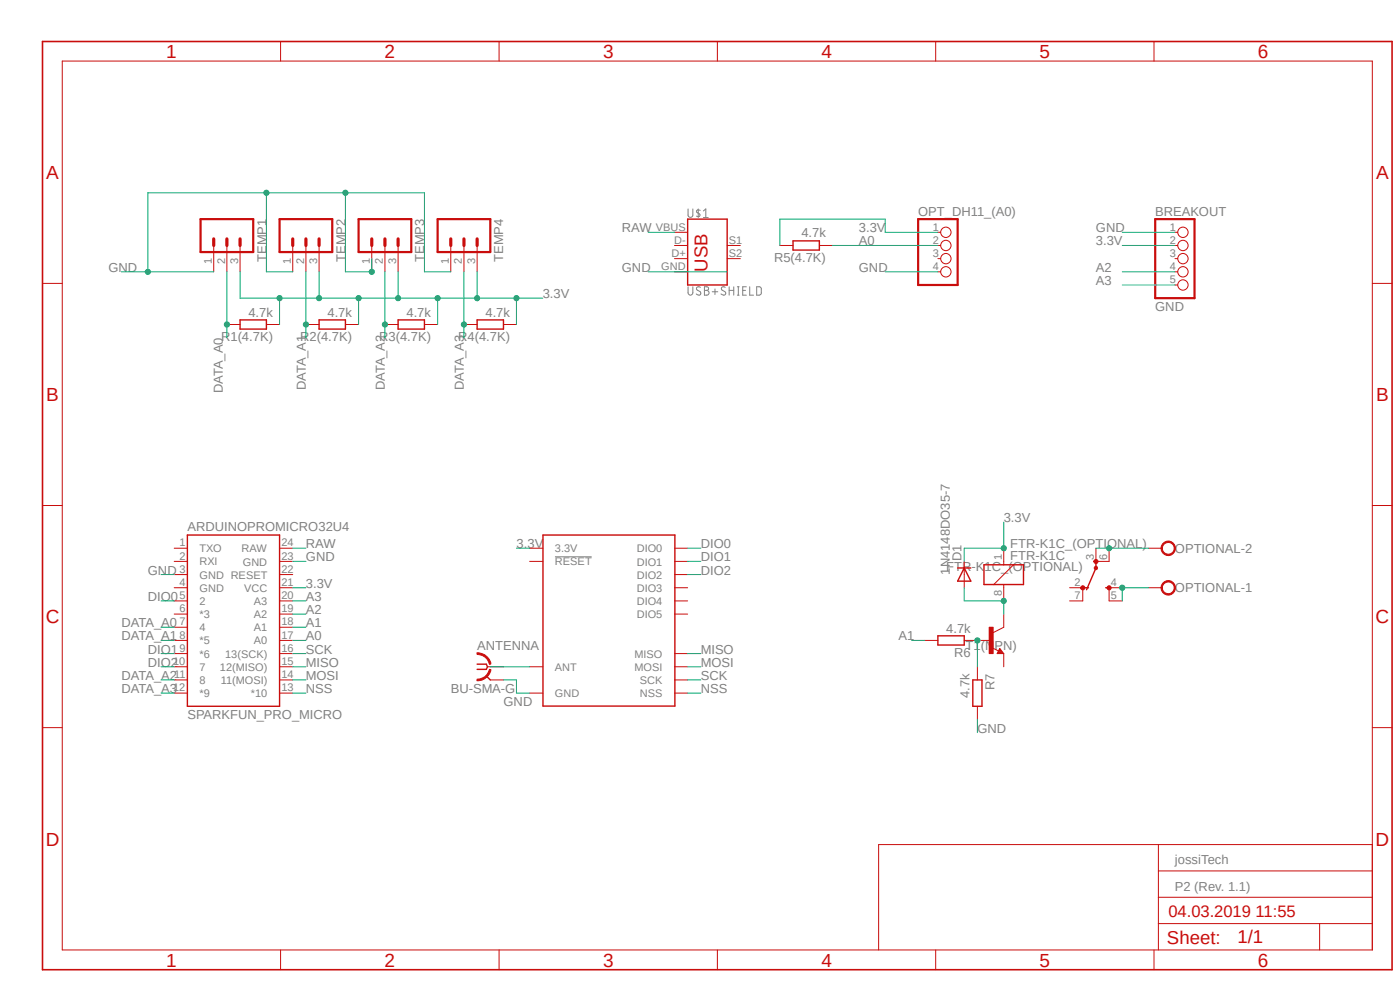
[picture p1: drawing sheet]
<svg xmlns="http://www.w3.org/2000/svg" width="297mm" height="210mm" viewBox="0 0 297 210" stroke-linecap="round" stroke-linejoin="round" font-family="sans-serif">
<path d="M8.4 8.4l287.3 197.9M295.7 8.4l-287.3 197.9" fill="none" stroke="#fff" stroke-width=".21"/>
<g fill="none" stroke="#808080" stroke-width=".21">
<path d="M146 44.3v1.3a.51 .51 0 0 0 .5 .5 .51 .51 0 0 0 .5-.5v-1.3M148.1 44.3v1.8M148.5 44.6h-.7v.4l.7 .5v.2l-.2 .2-.6-.1M149.2 44.7l.5-.4v1.8M149.2 46.1h1M146 60.8v1.3a.51 .51 0 0 0 .5 .5 .51 .51 0 0 0 .5-.5v-1.3M148.6 61l-.2-.2a.45 .45 0 0 0-.5 .1 .45 .45 0 0 0-.1 .5l.7 .4a.42 .42 0 0 1 .2 .5 .42 .42 0 0 1-.4 .3l-.6-.2M149.4 60.8h.5a.38 .38 0 0 1 .4 .4 .38 .38 0 0 1-.4 .4 .51 .51 0 0 1 .5 .5 .51 .51 0 0 1-.5 .5h-.5zM149.4 61.6h.5M151.1 61.9h1.2M151.7 61.3v1.2M153.8 61l-.2-.2a.42 .42 0 0 0-.5 .2 .42 .42 0 0 0 .1 .6l.6 .2a.41 .41 0 0 1 .2 .5 .41 .41 0 0 1-.5 .3l-.5-.2"/>
<path d="M154.7 61.6h1M154.7 60.8v1.8M155.7 60.8v1.8M156.4 62.6h.4M156.4 60.8h.4M156.6 60.8v1.8M157.6 61.6h.6M158.3 60.8h-.7v1.8h.7M159 60.8v1.8h.9M160.5 60.8h.7l.3 .3v1.2l-.3 .3h-.7zM117.7 118.1h7.8"/>
</g>
<path d="M84.5 67.9h5.5v1.9h-5.5zM39.8 113.5h19.5v36.3h-19.5zM115.2 113.5h28v36.3h-28zM101.2 140.9h2l.2 .5-.2 .6h-2M103.2 143.4l.8 .8" fill="none" stroke="#c90d0c" stroke-width=".3"/>
<g fill="none" stroke="#c90d0c" stroke-width=".21">
<path d="M13.2 13h277.9v188.5h-277.9zM59.5 8.8v4.2M105.9 8.8v4.2M152.2 8.8v4.2M198.5 8.8v4.2M244.8 8.8v4.2M45.3 52.1v5.6M48.1 52.1v5.6M50.9 52.1v5.6M62.1 52.1v5.6M64.9 52.1v5.6M67.7 52.1v5.6"/>
<path d="M78.9 52.1v5.6M81.7 52.1v5.6M84.5 52.1v5.6M95.6 52.1v5.6M98.4 52.1v5.6M101.2 52.1v5.6M9 60.1h4.2M81.7 68.8h2.8M90 68.8h2.8M291.1 60.1h4.2M9 107.2h4.2M37 119.1h2.8"/>
<path d="M37 116.3h2.8M59.3 119.1h2.8M59.3 116.3h2.8M112.4 119.1h2.7M112.4 116.3h2.7M143.1 119.1h2.8M143.1 116.3h2.8M291.1 107.2h4.2M37 127.5h2.8M37 130.3h2.8M37 133.1h2.8M37 135.8h2.8"/>
<path d="M37 138.6h2.8M37 124.7h2.8M37 121.9h2.8M59.3 127.5h2.8M59.3 130.3h2.8M59.3 133.1h2.8M59.3 135.8h2.8M59.3 138.6h2.8M59.3 124.7h2.8M59.3 121.9h2.8M143.1 127.5h2.8M143.1 130.3h2.8"/>
<path d="M143.1 138.6h2.8M143.1 124.7h2.8M143.1 121.9h2.8M9 154.3h4.2M37 141.4h2.8M37 144.2h2.8M37 147h2.8M59.3 141.4h2.8M59.3 144.2h2.8M59.3 147h2.8M103.4 141.4h.6M112.4 141.4h2.7"/>
<path d="M112.4 147h2.7M143.1 141.4h2.8M143.1 144.2h2.8M143.1 147h2.8M291.1 154.3h4.2M245.7 179.2v22.3M291.1 179.2h-104.7v22.3M245.7 195.9h45.4M245.7 190.3h45.4M245.7 184.7h45.4M280 195.9v5.6M59.5 201.5v4.2"/>
<path d="M105.9 201.5v4.2M152.2 201.5v4.2M198.5 201.5v4.2M244.8 201.5v4.2"/>
</g>
<path d="M42.5 46.5h11.2v7h-11.2zM59.3 46.5h11.2v7h-11.2zM76.1 46.5h11.1v7h-11.1zM92.8 46.5h11.2v7h-11.2z" fill="none" stroke="#c90d0c" stroke-width=".47"/>
<path d="M45.3 50.7v1.4M48.1 50.7v1.4M50.9 50.7v1.4M62.1 50.7v1.4M64.9 50.7v1.4M67.7 50.7v1.4M78.9 50.7v1.4M81.7 50.7v1.4M84.5 50.7v1.4M95.6 50.7v1.4M98.4 50.7v1.4M101.2 50.7v1.4" fill="none" stroke="#c90d0c" stroke-width=".68"/>
<path d="M9 8.8h286.3v196.9h-286.3z" fill="none" stroke="#c90d0c" stroke-width=".34"/>
<path d="M101.2 138.5a2.86 2.86 0 0 1 2.9 2.3l-.3 .1a2.66 2.66 0 0 0-2.6-2.1z" fill-rule="evenodd" fill="#c90d0c"/>
<path d="M101.2 138.5a2.86 2.86 0 0 1 2.9 2.3l-.3 .1a2.66 2.66 0 0 0-2.6-2.1z" fill="none" stroke="#c90d0c" stroke-width=".21"/>
<path d="M101.2 144.1a2.57 2.57 0 0 0 2.6-2.1h.3a2.81 2.81 0 0 1-2.9 2.4z" fill-rule="evenodd" fill="#c90d0c"/>
<g fill="none" stroke="#c90d0c" stroke-width=".21">
<path d="M143.1 54.9h2.8M143.1 52.1h2.8M143.1 49.3h2.8M143.1 57.7h2.8M154.3 54.9h2.8M154.3 52.1h2.8M165.4 52.1h2.8M173.8 52.1h2.8M199 54.9h.6M199 52.1h.6M199 49.3h.6M199 57.7h.6"/>
<path d="M249.3 54.9h.6M249.3 52.1h.6M249.3 49.3h.6M249.3 57.7h.6M48.1 68.8h2.8M56.5 68.8h2.8M64.9 68.8h2.8M73.3 68.8h2.8M98.4 68.8h2.8M106.8 68.8h2.8M249.3 60.5h.6M232.5 119.1h2.8"/>
<path d="M229.7 124.7v2.8M235.3 124.7v2.8M101.2 144.1a2.57 2.57 0 0 0 2.6-2.1h.3a2.81 2.81 0 0 1-2.9 2.4zM104 141.4h2.8M104 144.2h2.8"/>
<circle cx="200.7" cy="52.1" r="1.1"/>
<circle cx="200.7" cy="49.3" r="1.1"/>
<circle cx="200.7" cy="57.7" r="1.1"/>
<circle cx="200.7" cy="54.9" r="1.1"/>
<circle cx="251" cy="49.3" r="1.1"/>
<circle cx="251" cy="57.7" r="1.1"/>
<circle cx="251" cy="52.1" r="1.1"/>
<circle cx="251" cy="54.9" r="1.1"/>
<circle cx="251" cy="60.5" r="1.1"/>
</g>
<path d="M145.9 46.5h8.4v14h-8.4zM168.2 51.1h5.6v1.9h-5.6zM50.9 67.9h5.6v1.9h-5.6zM67.7 67.9h5.6v1.9h-5.6zM101.2 67.9h5.6v1.9h-5.6zM232.5 119.1v1.4l-2 4.6M229.8 124.7h1.1M234.6 124.7h.8" fill="none" stroke="#c90d0c" stroke-width=".3"/>
<path d="M194.8 46.5h8.4v14h-8.4zM245.1 46.5h8.3v16.7h-8.3z" fill="none" stroke="#c90d0c" stroke-width=".47"/>
<circle cx="232.5" cy="120.5" r=".36" fill="#c90d0c"/>
<circle cx="232.5" cy="120.5" r=".36" fill="none" stroke="#c90d0c" stroke-width=".21"/>
<path d="M234.9 124.4l.3-.2 .3 .1 .2 .2v.3l-.2 .3h-.3l-.3-.1-.1-.3 .6-.1-.1 .2-.5-.1z" fill-rule="evenodd" fill="#c90d0c"/>
<path d="M234.9 124.4l.3-.2 .3 .1 .2 .2v.3l-.2 .3h-.3l-.3-.1-.1-.3 .6-.1-.1 .2-.5-.1z" fill="none" stroke="#c90d0c" stroke-width=".21"/>
<path d="M232.2 118.8l.2-.1h.3l.2 .3v.3l-.2 .2h-.3l-.2-.1-.2-.3h.6l-.1 .1-.5-.1z" fill-rule="evenodd" fill="#c90d0c"/>
<path d="M232.2 118.8l.2-.1h.3l.2 .3v.3l-.2 .2h-.3l-.2-.1-.2-.3h.6l-.1 .1-.5-.1z" fill="none" stroke="#c90d0c" stroke-width=".21"/>
<path d="M229.4 124.4l.2-.2 .3 .1 .2 .2v.3l-.2 .3h-.3l-.2-.1-.2-.3 .6-.1-.1 .2-.5-.1z" fill-rule="evenodd" fill="#c90d0c"/>
<g fill="none" stroke="#c90d0c" stroke-width=".21">
<path d="M212.9 116.3v3.5M215 119.8l-4.2 4.2M232.5 116.3v2.8M235.3 116.3v2.8M210.5 137.4l1.3 .7M212.1 137.5l.8 1.1h-1.4zM212.9 124v3.5M212.9 133.1l-2.2 1.1M226.9 124.7h2.8M226.9 127.5h2.8M229.4 124.4l.2-.2 .3 .1 .2 .2v.3l-.2 .3h-.3l-.2-.1-.2-.3 .6-.1-.1 .2-.5-.1zM235.3 124.7h2.8"/>
<path d="M235.3 127.5h2.8"/>
</g>
<path d="M208.7 119.8h8.4v4.2h-8.4zM212.1 138.1l.1 .3h-.4l.3-.6 .5 .7h-.8" fill="none" stroke="#c90d0c" stroke-width=".3"/>
<path d="M209.8 133.1h.9v5.5h-.9z" fill-rule="evenodd" fill="#c90d0c"/>
<path d="M204.6 119.1v5.6M196.2 135.8h2.8M204.6 135.8h5.5M209.8 133.1h.9v5.5h-.9zM212.9 130.3v2.8M212.9 138.6v2.8M207.3 141.4v2.8M207.3 149.8v2.8" fill="none" stroke="#c90d0c" stroke-width=".21"/>
<path d="M199 134.9h5.6v1.9h-5.6zM203.2 120.5h2.8M204.6 120.5l1.4 2.8h-2.8zM206.4 144.2h1.9v5.6h-1.9z" fill="none" stroke="#c90d0c" stroke-width=".3"/>
<path d="M246.6 123.7a1.53 1.53 0 0 1 2.5 .2 1.53 1.53 0 0 1-.8 2.3 1.53 1.53 0 0 1-2-1.5h.3a1.27 1.27 0 0 1 1.8-1.1 1.27 1.27 0 0 1 .3 2.1 1.27 1.27 0 0 1-2.1-.6v-.4h-.3z" fill-rule="evenodd" fill="#c90d0c"/>
<path d="M243.7 124.7h2.8M246.6 123.7a1.53 1.53 0 0 1 2.5 .2 1.53 1.53 0 0 1-.8 2.3 1.53 1.53 0 0 1-2-1.5h.3a1.27 1.27 0 0 1 1.8-1.1 1.27 1.27 0 0 1 .3 2.1 1.27 1.27 0 0 1-2.1-.6v-.4h-.3z" fill="none" stroke="#c90d0c" stroke-width=".21"/>
<path d="M246.6 115.4a1.53 1.53 0 0 1 2.5 .1 1.53 1.53 0 0 1-.8 2.3 1.53 1.53 0 0 1-2-1.5h.3a1.26 1.26 0 0 1 1.8-1 1.26 1.26 0 0 1 .2 2.1 1.26 1.26 0 0 1-2-.7v-.4h-.3z" fill-rule="evenodd" fill="#c90d0c"/>
<path d="M243.7 116.3h2.8M246.6 115.4a1.53 1.53 0 0 1 2.5 .1 1.53 1.53 0 0 1-.8 2.3 1.53 1.53 0 0 1-2-1.5h.3a1.26 1.26 0 0 1 1.8-1 1.26 1.26 0 0 1 .2 2.1 1.26 1.26 0 0 1-2-.7v-.4h-.3z" fill="none" stroke="#c90d0c" stroke-width=".21"/>
<path d="M50.9 57.7v5.5h25.2M67.7 57.7v5.5M109.6 116.3h2.8M62.1 124.7h2.8M145.9 138.6h2.8M62.1 141.4h2.8M62.1 144.2h2.8M145.9 141.4h2.8" fill="none" stroke="#0dab76" stroke-width=".21"/>
<circle cx="67.7" cy="63.2" r=".55" fill="#0dab76"/>
<g fill="none" stroke="#0dab76" stroke-width=".21">
<path d="M84.5 57.7v5.5M76.1 63.2h16.7"/>
<circle cx="67.7" cy="63.2" r=".55"/>
</g>
<circle cx="84.5" cy="63.2" r=".55" fill="#0dab76"/>
<g fill="none" stroke="#0dab76" stroke-width=".21">
<path d="M101.2 57.7v5.5M92.8 63.2h16.8"/>
<circle cx="84.5" cy="63.2" r=".55"/>
</g>
<circle cx="101.2" cy="63.2" r=".55" fill="#0dab76"/>
<g fill="none" stroke="#0dab76" stroke-width=".21">
<path d="M92.8 63.2v5.6M109.6 63.2h5.5"/>
<circle cx="101.2" cy="63.2" r=".55"/>
</g>
<circle cx="92.8" cy="63.2" r=".55" fill="#0dab76"/>
<g fill="none" stroke="#0dab76" stroke-width=".21">
<path d="M59.3 63.2v5.6"/>
<circle cx="92.8" cy="63.2" r=".55"/>
</g>
<circle cx="59.3" cy="63.2" r=".55" fill="#0dab76"/>
<g fill="none" stroke="#0dab76" stroke-width=".21">
<path d="M76.1 63.2v5.6"/>
<circle cx="59.3" cy="63.2" r=".55"/>
</g>
<circle cx="76.1" cy="63.2" r=".55" fill="#0dab76"/>
<g fill="none" stroke="#0dab76" stroke-width=".21">
<path d="M109.6 63.2v5.6"/>
<circle cx="76.1" cy="63.2" r=".55"/>
</g>
<circle cx="109.6" cy="63.2" r=".55" fill="#0dab76"/>
<g fill="none" stroke="#0dab76" stroke-width=".21">
<path d="M199 49.3h-11.2v-2.8h-22.4v5.6M238.1 52.1h11.2M212.9 110.7v5.6h-8.3v2.8"/>
<circle cx="109.6" cy="63.2" r=".55"/>
</g>
<circle cx="212.9" cy="116.3" r=".55" fill="#0dab76"/>
<g fill="none" stroke="#0dab76" stroke-width=".21">
<path d="M78.9 54.9v2.8h-5.6M62.1 119.1h2.8M34.2 121.9h2.8M106.8 144.2h2.8v2.8h2.8"/>
<circle cx="212.9" cy="116.3" r=".55"/>
</g>
<circle cx="78.9" cy="57.7" r=".55" fill="#0dab76"/>
<g fill="none" stroke="#0dab76" stroke-width=".21">
<path d="M45.3 57.7h-13.9v-16.8h58.6v16.8h5.6M56.5 40.9v16.8h5.6"/>
<circle cx="78.9" cy="57.7" r=".55"/>
</g>
<circle cx="56.5" cy="40.9" r=".55" fill="#0dab76"/>
<g fill="none" stroke="#0dab76" stroke-width=".21">
<path d="M73.3 40.9v16.8"/>
<circle cx="56.5" cy="40.9" r=".55"/>
</g>
<circle cx="73.3" cy="40.9" r=".55" fill="#0dab76"/>
<g fill="none" stroke="#0dab76" stroke-width=".21">
<path d="M25.8 57.7h5.6"/>
<circle cx="73.3" cy="40.9" r=".55"/>
</g>
<circle cx="31.4" cy="57.7" r=".55" fill="#0dab76"/>
<g fill="none" stroke="#0dab76" stroke-width=".21">
<path d="M81.7 57.7v13.9M137.5 57.7h16.8M187.8 57.7h11.2M238.1 49.3h11.2M207.3 152.6v2.8"/>
<circle cx="31.4" cy="57.7" r=".55"/>
</g>
<circle cx="81.7" cy="68.8" r=".55" fill="#0dab76"/>
<g fill="none" stroke="#0dab76" stroke-width=".21">
<path d="M98.4 57.7v13.9M145.9 116.3h2.8M145.9 119.1h2.8M34.2 127.5h2.8M34.2 138.6h2.8M62.1 138.6h2.8M145.9 121.9h2.8M34.2 144.2h2.8M34.2 141.4h2.8M62.1 147h2.8M104 141.4h8.4M145.9 144.2h2.8"/>
<path d="M145.9 147h2.8"/>
<circle cx="81.7" cy="68.8" r=".55"/>
</g>
<circle cx="98.4" cy="68.8" r=".55" fill="#0dab76"/>
<g fill="none" stroke="#0dab76" stroke-width=".21">
<path d="M64.9 57.7v13.9M34.2 147h2.8"/>
<circle cx="98.4" cy="68.8" r=".55"/>
</g>
<circle cx="64.9" cy="68.8" r=".55" fill="#0dab76"/>
<g fill="none" stroke="#0dab76" stroke-width=".21">
<path d="M48.1 57.7v13.9M34.2 135.8h2.8"/>
<circle cx="64.9" cy="68.8" r=".55"/>
</g>
<circle cx="48.1" cy="68.8" r=".55" fill="#0dab76"/>
<g fill="none" stroke="#0dab76" stroke-width=".21">
<path d="M137.5 49.3h5.6M176.6 52.1h22.4M238.1 57.7h11.2M238.1 60.5h11.2M62.1 116.3h2.8M34.2 133.1h2.8M62.1 133.1h2.8M62.1 135.8h2.8M62.1 130.3h2.8M62.1 127.5h2.8M193.4 135.8h2.8M204.6 124.7v2.8h8.3v2.8"/>
<circle cx="48.1" cy="68.8" r=".55"/>
</g>
<circle cx="212.9" cy="127.5" r=".55" fill="#0dab76"/>
<g fill="none" stroke="#0dab76" stroke-width=".21">
<path d="M207.3 135.8v5.6"/>
<circle cx="212.9" cy="127.5" r=".55"/>
</g>
<circle cx="207.4" cy="135.8" r=".55" fill="#0dab76"/>
<g fill="none" stroke="#0dab76" stroke-width=".21">
<path d="M243.7 124.7h-5.6v2.8"/>
<circle cx="207.4" cy="135.8" r=".55"/>
</g>
<circle cx="238.1" cy="124.7" r=".55" fill="#0dab76"/>
<g fill="none" stroke="#0dab76" stroke-width=".21">
<path d="M232.5 116.3h11.2"/>
<circle cx="238.1" cy="124.7" r=".55"/>
</g>
<circle cx="235.3" cy="116.3" r=".55" fill="#0dab76"/>
<circle cx="235.3" cy="116.3" r=".55" fill="none" stroke="#0dab76" stroke-width=".21"/>
<g font-size="4" fill="#c90d0c">
<text x="35.3" y="12.3">1</text>
<text x="81.6" y="12.3">2</text>
<text x="127.9" y="12.3">3</text>
<text x="174.2" y="12.3">4</text>
<text x="220.6" y="12.3">5</text>
<text x="266.9" y="12.3">6</text>
<text x="9.8" y="38">A</text>
<text x="291.9" y="38">A</text>
<text x="9.8" y="85.1">B</text>
<text x="291.9" y="85.1">B</text>
<text x="9.7" y="132.2">C</text>
<text x="291.8" y="132.2">C</text>
<text x="9.7" y="179.4">D</text>
<text x="291.8" y="179.4">D</text>
<text x="35.3" y="205">1</text>
<text x="81.6" y="205">2</text>
<text x="127.9" y="205">3</text>
<text x="174.2" y="205">4</text>
<text x="220.6" y="205">5</text>
<text x="266.9" y="205">6</text>
</g>
<g font-size="3.9" fill="#c90d0c">
<text x="150.1" y="57.7" transform="rotate(-90 150.1 57.7)">USB</text>
<text x="247.6" y="200.2">Sheet:</text>
<text x="262.5" y="200.1">1/1</text>
</g>
<text font-size="3.5" fill="#c90d0c" x="247.9" y="194.5">04.03.2019 11:55</text>
<g font-size="2.8" fill="#808080">
<text x="194.8" y="45.8">OPT_DH11_(A0)</text>
<text x="245.1" y="45.8">BREAKOUT</text>
<text x="131.9" y="49.3">RAW</text>
<text x="170" y="50.4">4.7k</text>
<text x="182.2" y="49.3">3.3V</text>
<text x="182.2" y="52.1">A0</text>
<text x="232.5" y="52.1">3.3V</text>
<text x="232.5" y="49.3">GND</text>
<text x="23" y="57.7">GND</text>
<text x="56.5" y="55.6" transform="rotate(-90 56.5 55.6)">TEMP1</text>
<text x="73.3" y="55.6" transform="rotate(-90 73.3 55.6)">TEMP2</text>
<text x="90" y="55.6" transform="rotate(-90 90 55.6)">TEMP3</text>
<text x="106.8" y="55.6" transform="rotate(-90 106.8 55.6)">TEMP4</text>
<text x="131.9" y="57.7">GND</text>
<text x="164.2" y="55.7">R5(4.7K)</text>
<text x="182.2" y="57.7">GND</text>
<text x="232.5" y="57.7">A2</text>
<text x="115.1" y="63.2">3.3V</text>
<text x="232.5" y="60.5">A3</text>
<text x="52.7" y="67.1">4.7k</text>
<text x="69.5" y="67.1">4.7k</text>
<text x="86.2" y="67.1">4.7k</text>
<text x="103" y="67.1">4.7k</text>
<text x="245.1" y="66">GND</text>
<text x="46.9" y="72.4">R1(4.7K)</text>
<text x="63.7" y="72.4">R2(4.7K)</text>
<text x="80.4" y="72.4">R3(4.7K)</text>
<text x="97.2" y="72.4">R4(4.7K)</text>
<text x="47.3" y="83.4" transform="rotate(-90 47.3 83.4)">DATA_A0</text>
<text x="64.9" y="82.8" transform="rotate(-90 64.9 82.8)">DATA_A1</text>
<text x="81.7" y="82.8" transform="rotate(-90 81.7 82.8)">DATA_A2</text>
<text x="98.4" y="82.8" transform="rotate(-90 98.4 82.8)">DATA_A3</text>
<text x="39.8" y="112.7">ARDUINOPROMICRO32U4</text>
<text x="212.9" y="110.7">3.3V</text>
<text x="64.9" y="119.1">GND</text>
<text x="64.9" y="116.3">RAW</text>
<text x="109.6" y="116.3">3.3V</text>
<text x="148.7" y="116.3">DIO0</text>
<text x="148.7" y="119.1">DIO1</text>
<text x="204" y="119.1" transform="rotate(-90 204 119.1)">D1</text>
<text x="214.3" y="118.7">FTR-K1C</text>
<text x="214.3" y="116.3">FTR-K1C_(OPTIONAL)</text>
<text x="249.3" y="117.3">OPTIONAL-2</text>
<text x="31.4" y="121.9">GND</text>
<text x="64.9" y="124.7">3.3V</text>
<text x="148.7" y="121.9">DIO2</text>
<text x="200.7" y="121">FTR-K1C_(OPTIONAL)</text>
<text x="201.5" y="121.9" transform="rotate(-90 201.5 121.9)">1N4148DO35-7</text>
<text x="249.3" y="125.6">OPTIONAL-1</text>
<text x="31.4" y="127.5">DIO0</text>
<text x="64.9" y="130.3">A2</text>
<text x="64.9" y="127.5">A3</text>
<text x="25.8" y="135.8">DATA_A1</text>
<text x="25.8" y="133.1">DATA_A0</text>
<text x="64.9" y="135.8">A0</text>
<text x="64.9" y="133.1">A1</text>
<text x="101.2" y="137.8">ANTENNA</text>
<text x="190.6" y="135.8">A1</text>
<text x="200.7" y="134.2">4.7k</text>
<text x="204.9" y="137.8">T1(NPN)</text>
<text x="31.4" y="138.6">DIO1</text>
<text x="31.4" y="141.4">DIO2</text>
<text x="64.9" y="141.4">MISO</text>
<text x="64.9" y="138.6">SCK</text>
<text x="148.7" y="138.6">MISO</text>
<text x="148.7" y="141.4">MOSI</text>
<text x="202.4" y="139.4">R6</text>
<text x="25.8" y="144.2">DATA_A2</text>
<text x="25.8" y="147">DATA_A3</text>
<text x="64.9" y="144.2">MOSI</text>
<text x="64.9" y="147">NSS</text>
<text x="95.6" y="147">BU-SMA-G</text>
<text x="106.8" y="149.8">GND</text>
<text x="148.7" y="147">NSS</text>
<text x="148.7" y="144.2">SCK</text>
<text x="205.7" y="148" transform="rotate(-90 205.7 148)">4.7k</text>
<text x="210.9" y="146.3" transform="rotate(-90 210.9 146.3)">R7</text>
<text x="39.8" y="152.6">SPARKFUN_PRO_MICRO</text>
<text x="207.3" y="155.4">GND</text>
<text x="249.3" y="183.3">jossiTech</text>
<text x="249.3" y="188.9">P2 (Rev. 1.1)</text>
</g>
<g font-size="2.3" fill="#808080">
<text x="139.1" y="48.9">VBUS</text>
<text x="143" y="51.7">D-</text>
<text x="154.6" y="51.7">S1</text>
<text x="197.9" y="48.9">1</text>
<text x="197.9" y="51.7">2</text>
<text x="248.2" y="48.9">1</text>
<text x="248.2" y="51.7">2</text>
<text x="45" y="56" transform="rotate(-90 45 56)">1</text>
<text x="47.8" y="56" transform="rotate(-90 47.8 56)">2</text>
<text x="50.5" y="56" transform="rotate(-90 50.5 56)">3</text>
<text x="61.7" y="56" transform="rotate(-90 61.7 56)">1</text>
<text x="64.5" y="56" transform="rotate(-90 64.5 56)">2</text>
<text x="67.3" y="56" transform="rotate(-90 67.3 56)">3</text>
<text x="78.5" y="56" transform="rotate(-90 78.5 56)">1</text>
<text x="81.2" y="56" transform="rotate(-90 81.2 56)">2</text>
<text x="84" y="56" transform="rotate(-90 84 56)">3</text>
<text x="95.2" y="56" transform="rotate(-90 95.2 56)">1</text>
<text x="98" y="56" transform="rotate(-90 98 56)">2</text>
<text x="100.8" y="56" transform="rotate(-90 100.8 56)">3</text>
<text x="140.3" y="57.3">GND</text>
<text x="142.5" y="54.5">D+</text>
<text x="154.6" y="54.5">S2</text>
<text x="197.9" y="54.5">3</text>
<text x="197.9" y="57.3">4</text>
<text x="248.2" y="54.5">3</text>
<text x="248.2" y="57.3">4</text>
<text x="248.2" y="60.1">5</text>
<text x="38.1" y="118.7">2</text>
<text x="38.1" y="115.9">1</text>
<text x="42.3" y="119.9">RXI</text>
<text x="42.3" y="117.1">TXO</text>
<text x="51.3" y="117.2">RAW</text>
<text x="51.5" y="120">GND</text>
<text x="59.7" y="118.7">23</text>
<text x="59.7" y="115.9">24</text>
<text x="117.7" y="119.9">RESET</text>
<text x="117.7" y="117.1">3.3V</text>
<text x="135.1" y="117.2">DIO0</text>
<text x="135.1" y="120">DIO1</text>
<text x="212.6" y="118.7" transform="rotate(-90 212.6 118.7)">1</text>
<text x="232.1" y="118.7" transform="rotate(-90 232.1 118.7)">3</text>
<text x="234.9" y="118.7" transform="rotate(-90 234.9 118.7)">6</text>
<text x="38.1" y="124.3">4</text>
<text x="38.1" y="121.5">3</text>
<text x="42.3" y="125.5">GND</text>
<text x="42.3" y="122.7">GND RESET</text>
<text x="51.8" y="125.6">VCC</text>
<text x="59.7" y="121.5">22</text>
<text x="59.7" y="124.3">21</text>
<text x="135.1" y="122.8">DIO2</text>
<text x="135.1" y="125.6">DIO3</text>
<text x="228" y="124.3">2</text>
<text x="235.7" y="124.3">4</text>
<text x="38.1" y="127.1">5</text>
<text x="38.1" y="129.9">6</text>
<text x="42.3" y="128.3">2</text>
<text x="42.3" y="131.1">*3</text>
<text x="53.8" y="131.1">A2</text>
<text x="53.8" y="128.4">A3</text>
<text x="59.7" y="129.9">19</text>
<text x="59.7" y="127.1">20</text>
<text x="135.1" y="128.4">DIO4</text>
<text x="135.1" y="131.1">DIO5</text>
<text x="212.6" y="126.4" transform="rotate(-90 212.6 126.4)">8</text>
<text x="228" y="127.1">7</text>
<text x="235.7" y="127.1">5</text>
<text x="38.1" y="132.7">7</text>
<text x="38.1" y="135.5">8</text>
<text x="42.3" y="133.9">4</text>
<text x="42.3" y="136.7">*5</text>
<text x="53.8" y="136.7">A0</text>
<text x="53.8" y="133.9">A1</text>
<text x="59.7" y="135.5">17</text>
<text x="59.7" y="132.7">18</text>
<text x="36.7" y="141.1">10</text>
<text x="36.9" y="143.8">11</text>
<text x="38.1" y="138.3">9</text>
<text x="42.3" y="139.5">*6</text>
<text x="42.3" y="142.3">7</text>
<text x="46.7" y="142.3">12(MISO)</text>
<text x="47.8" y="139.5">13(SCK)</text>
<text x="59.7" y="143.8">14</text>
<text x="59.7" y="141.1">15</text>
<text x="59.7" y="138.3">16</text>
<text x="117.7" y="142.3">ANT</text>
<text x="134.6" y="139.5">MISO</text>
<text x="134.6" y="142.3">MOSI</text>
<text x="36.7" y="146.6">12</text>
<text x="42.3" y="145.1">8</text>
<text x="42.3" y="147.9">*9</text>
<text x="46.8" y="145.1">11(MOSI)</text>
<text x="53.2" y="147.9">*10</text>
<text x="59.7" y="146.6">13</text>
<text x="117.7" y="147.9">GND</text>
<text x="135.7" y="147.9">NSS</text>
<text x="135.7" y="145.1">SCK</text>
</g>
</svg>
